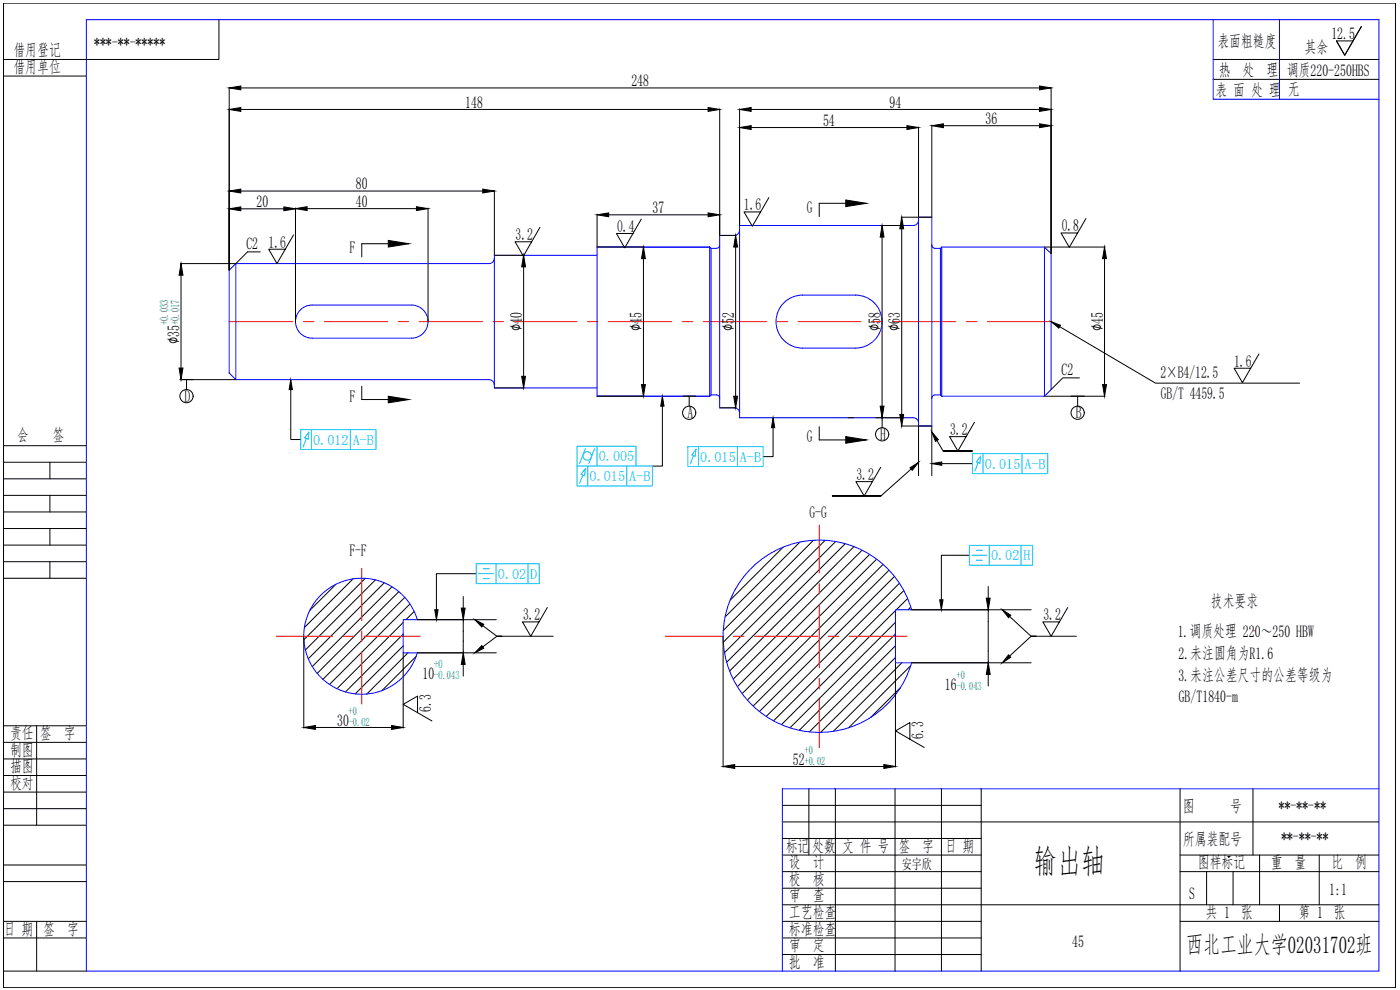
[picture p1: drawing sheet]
<svg xmlns="http://www.w3.org/2000/svg" width="420mm" height="297mm" viewBox="0 0 420 297" stroke-linecap="round" stroke-linejoin="round" font-family="sans-serif">
<g fill="none" stroke="#000" stroke-width=".3">
<path d="M1.1 .9h417.7v295.4h-417.7zM65.7 5.9v11.9h-64.6M364.1 17.8h49.7M408.6 8l-5 8.6-2.5-4.3h5M1.1 22.8h24.8M364.1 23.8h49.7M230.8 59.3l-5 8.6-2.5-4.3h5M88.1 70.5l-5 8.6-2.5-4.3h5M162 68.2l-4.9 8.6-2.5-4.3h4.9M192.5 65.7l-5 8.7-2.5-4.3h5M325.9 65.6l-5 8.6-2.5-4.3h5M377.8 106.2l-4.9 8.6-2.5-4.3h5"/>
<path d="M1.1 138.7h24.8M1.1 133.7h24.8M15 138.7v5M292.4 126.7l-4.9 8.6-2.5-4.3h5M1.1 153.6h24.8M1.1 158.6h24.8M1.1 143.7h24.8M1.1 148.6h24.8M15 148.6v5M15 158.6v5M264.3 140.2l-5 8.6-2.4-4.3h4.9M1.1 163.6h24.8"/>
<path d="M1.1 168.5h24.8M1.1 173.5h24.8M15 168.5v5M296.6 176v3.5M164.3 182.3l-5 8.6-2.5-4.3h5M217 191v39.2M268.7 198.9v31.3M273.6 183h23.2M273.6 198.9h23.2M296.6 183v15.9M320.4 182.3l-4.9 8.6-2.5-4.3h4.9M1.1 217.8h24.8"/>
<path d="M11 217.8v29.8M125.3 213.8v-4.9l-4.3 2.4 8.6 5M296.6 202.3v3.5M1.1 237.7h24.8M1.1 232.7h24.8M1.1 227.7h24.8M1.1 222.7h24.8M220.5 230h44.8M242.8 236.7v19.9M250.7 236.7v54.7M268.6 236.7v54.7M273.1 221.8v-5l-4.3 2.5 8.6 5"/>
<path d="M282.5 236.7v54.7M294.5 236.7v54.7M354.2 236.7v54.7M376 236.7v19.9M1.1 259.5h24.8M1.1 247.6h24.8M1.1 242.6h24.8M234.8 246.6h179M234.8 256.6h59.7M234.8 251.6h59.7M234.8 241.6h59.7M354.2 256.6h59.6"/>
<path d="M378 256.6v14.9M395.9 256.6v14.9M1.1 276.4h24.8M1.1 264.5h24.8M11 276.4v15M234.8 276.4h59.7M234.8 271.5h179M234.8 266.5h59.7M234.8 261.5h59.7M354.2 276.4h59.6M354.2 261.5h59.6M362.1 261.5v10"/>
<path d="M370.1 261.5v10M384 271.5v4.9M1.1 281.4h24.8M1.1 291.4h24.8M234.8 281.4h59.7M234.8 286.4h59.7"/>
</g>
<g fill="none" stroke="#00f" stroke-width=".3">
<path d="M25.9 5.9h387.9v285.5h-387.9zM364.1 5.9v23.9h49.7M384 5.9v23.9M148.4 77.5a1.59 1.59 0 0 1-1.6 1.6h-76M179.2 74.1h33.8v44.8h-33.8M179.2 74.1h33.8l.4 .4v44M179.2 76.6h-30.8v39.8h30.8M179.2 74.1v44.8M216 73.5a.99 .99 0 0 1-1 1h-1.6M220.4 70.6h-4.4v51.8h4.4a1.59 1.59 0 0 1 1.6 1.5M222 69a1.59 1.59 0 0 1-1.6 1.6M275.7 66.1a1.59 1.59 0 0 1-1.6 1.5l-52.1 .1v57.6h52.1a1.59 1.59 0 0 1 1.6 1.6"/>
<path d="M275.7 65.2h3.9v62.6h-3.9zM279.6 73.5a.99 .99 0 0 0 1 1h1.6M282.6 74.1l-.4 .4v44M282.6 74.1v44.8M282.6 74.1h30.9M313.5 74.1l2 2v40.8l-2 2zM68.8 81.1l2-2v34.8l-2-2zM89.8 93.3a5 5 0 0 1 3.9-1.8h29.8a5 5 0 0 1 5 5 5 5 0 0 1-5 5h-29.8a5 5 0 0 1-4.6-2.9 5 5 0 0 1 .7-5.3zM235.2 90.9a7.9 7.9 0 0 1 5.7-2.4h15.9a8 8 0 0 1 7.9 8 8 8 0 0 1-7.9 8l-15.9-.1a8 8 0 0 1-7.4-4.9 8 8 0 0 1 1.7-8.6zM70.8 113.9h76a1.59 1.59 0 0 1 1.6 1.6M213.4 118.5h1.6a.99 .99 0 0 1 1 1M213.4 118.5l-.4 .4h-33.8"/>
<path d="M282.6 118.9l-.4-.4h-1.6a.99 .99 0 0 0-1 1M282.6 118.9h30.9M96.4 178.4a17.4 17.4 0 0 1 28.8 7.5h-4.2v10h4.2a17.4 17.4 0 0 1-25.7 9.9 17.4 17.4 0 0 1-3.1-27.4zM226.1 169.9a28.8 28.8 0 0 1 47.5 13l-4.9 .1v15.9h4.9a28.8 28.8 0 0 1-42.8 16.6 28.8 28.8 0 0 1-4.7-45.6zM413.8 236.7h-179v54.7"/>
</g>
<path d="M368.7 257.1h.1M368.8 257.1h.1" fill="none" stroke="#000" stroke-width=".3"/>
<g fill="none" stroke="#f00" stroke-width=".3">
<path d="M68.8 96.5h19.1M91.1 96.5h3.1M97.4 96.5h18.9M119.5 96.5h3.1M125.8 96.5h19M147.9 96.5h3.2M154.2 96.5h19M176.3 96.5h3.2M182.7 96.5h18.9M204.7 96.5h3.2M211.1 96.5h18.9M233.2 96.5h3.1"/>
<path d="M239.5 96.5h18.9M261.6 96.5h3.2M267.9 96.5h19M290 96.5h3.2M296.3 96.5h19.2M245.9 157.5v14.5M108.6 170.6v15.6M245.9 175.1v3.2M82.9 190.9h16.9M103 190.9h3.1M108.6 189.3v3.2M108.6 195.6v15.6"/>
<path d="M109.3 190.9h16.8M199.7 190.9h17.3M220.2 190.9h3.1M226.5 190.9h18.9M245.9 181.4v19M248.6 190.9h3.1M254.9 190.9h17.3M376.3 189.4h.1M245.9 203.5v3.2M245.9 209.9v14.4"/>
</g>
<g fill="none" stroke="#000" stroke-width=".3">
<path d="M68.8 26.2v54.8M72.3 26.4h239.7M72.3 32.8h140.2M216 32.7v37.9M222 32.7v34.9M225.4 32.8h86.6M225.4 38.3h46.8M275.7 38.1v27M279.6 37.5v27.6M283.1 37.7h28.9M315.5 26.2v49.9M72.3 57.3h72.6"/>
<path d="M148.4 57.1v19.4M54.1 79.1h16.6M72.3 62.7h12.9M78.1 75.6h-3.8l-3.5 3.5M88.7 62.4v34M92.2 62.6h32.8M116.5 73.1h-7.9v4M128.5 62.4v34M148.4 76.6h8.9M179.2 64.3v9.8M179.3 74.1h14M182.7 64.5h29.8"/>
<path d="M193.1 77.6v37.8M216.1 70.6h4.8M220.8 74.1v44.8M253.8 61h-7.9v4M264.5 67.7h6.9M264.7 71.1v50.8M270.4 65.2h9.2M270.6 68.7v55.7M313.5 74.1h18.2M331.5 77.6v37.8M54.3 82.6v27.8M157.1 80.1v32.8"/>
<path d="M318 98l28.8 17h43.2M54 113.9h2v3M54.1 113.9h16.6M87.3 116.9v15h2.9M108.6 115.9v4h7.9M148.4 116.4h8.9M179.3 118.9h14M204.8 118.9h2v3M206.8 118.9h2M313.5 118.9h18.2M321.4 118.9h2v3M323.4 118.9h2"/>
<path d="M323.9 113.4h-4.9l-3.5 3.5M198.8 121.9v17.9h-3M216.1 122.4h4.8M232 128.3v8.7h-3M245.9 128v4h7.9M254.4 125.3h2M262.8 125.3h1.9v3M264.5 125.3h6.9M270.4 127.8h9.2M275.7 127.8v14.9M279.6 127.8v14.9M281.2 132.2l1.9 3.1h8.7h-8.7"/>
<path d="M282.6 139.1h9.2M273.4 140.7l-9 8.1h-14.6h14.6M100.8 175.3l-7.8 7.8M105.9 173.7l-14.5 14.6M109.6 173.5l-18.4 18.5M112.7 174l-21 21M115.3 174.9l-22.8 22.8M117.6 176.1l-23.9 23.9M119.7 177.5l-24.5 24.5M121.5 179.2l-24.6 24.6M139 179v3.5M142.9 172.1h-11.9v10.9"/>
<path d="M235 164.2l-15.9 15.9M240.1 162.7l-22.5 22.4M244.1 162.1l-27 27.1M247.6 162.1l-30.5 30.6M250.8 162.5l-33.4 33.3M253.7 163.1l-35.6 35.6M256.3 164l-37.3 37.3M258.7 165.1l-38.7 38.7M261 166.3l-39.7 39.7M263.1 167.8l-40.4 40.3M265 169.3l-40.7 40.8M266.8 171.1l-40.8 40.7"/>
<path d="M268.4 173l-40.5 40.5M269.9 175l-40 40M271.2 177.2l-39.1 39.1M272.4 179.6l-3.4 3.4M290.9 166.6h-8.4v13.4M91.2 191v27.5M121 186.8l-19.9 19.8M121 190.3l-17.3 17.3M121 193.8l-14.4 14.4M121 195.9v22.6M122.4 195.9l-12.3 12.3M123 181.2l-24.1 24.2"/>
<path d="M124.3 183.5l-2.5 2.4M124.9 196.9l-10.3 10.3M125.2 185.9h23.7M125.2 195.9h23.7M139 185.9v10M139 199.4v3.4M144.9 187.7l4.2 3.2h1.5h-1.5l-4.2 3.2M149.1 190.9h16.9M268.7 183.2l-34.2 34.2M268.7 186.7l-31.6 31.7M268.7 190.2l-28.8 28.9M268.7 193.8l-25.8 25.8"/>
<path d="M268.7 197.3l-22.4 22.5M270.7 198.9l-20.6 20.5M273.3 199.7l-18.6 18.7M273.3 182.1l-.8 .9M273.6 183h35.9M273.6 198.9h35.9M303 185l6.4 5.9h1.5h-1.5l-6.4 5.9M309.4 190.9h13.6M94.7 218.3h22.8M270.2 206.3l-8.9 9"/>
<circle cx="56" cy="118.9" r="1.98"/>
<circle cx="206.8" cy="123.9" r="1.98"/>
<circle cx="264.7" cy="130.3" r="1.98"/>
<circle cx="323.4" cy="123.8" r="1.98"/>
</g>
<g fill="#000" stroke="#000" stroke-width=".3">
<path d="M68.8 26.4l3.5-.6v1.2zM68.8 32.8l3.5-.5v1.1zM212.5 32.3l3.5 .5-3.5 .6zM222 32.8l3.4-.5v1.1zM222 38.3l3.4-.6v1.2zM272.2 37.7l3.5 .6-3.5 .6zM279.6 37.7l3.5-.6v1.2zM312 25.8l3.5 .6-3.5 .6zM312 37.1l3.5 .6-3.5 .6zM312 32.3l3.5 .5-3.5 .6zM68.8 57.3l3.5-.6v1.2zM144.9 56.7l3.5 .6-3.5 .6z"/>
<path d="M68.8 62.7l3.5-.6v1.1zM85.2 62.1l3.5 .6-3.5 .5zM88.7 62.6l3.5-.6v1.2zM116.5 72.1l6.2 1-6.2 1zM125 62l3.5 .6-3.5 .6zM179.2 64.5l3.5-.6v1.1zM193.1 74.1l.6 3.5h-1.2zM212.5 63.9l3.5 .6-3.5 .5zM220.8 70.6l.5 3.5h-1.1zM253.8 60l6.2 1-6.2 1zM264.7 67.7l.6 3.4h-1.1zM270.6 65.2l.6 3.5h-1.2z"/>
<path d="M331.5 74.1l.6 3.5h-1.2zM54.3 79.1l.6 3.5h-1.2zM157.1 76.6l.6 3.5h-1.1zM315.5 96.5l2.8 1.1-.5 .8zM53.7 110.4h1.2l-.6 3.5zM87.3 113.9l.5 3h-1zM116.5 118.9l6.2 1-6.2 1zM156.6 112.9h1.1l-.6 3.5zM192.5 115.4h1.2l-.6 3.5zM220.2 118.9h1.1l-.5 3.5zM330.9 115.4h1.2l-.6 3.5zM198.8 118.9l.5 3h-1z"/>
<path d="M232 125.3l.5 3h-1zM253.8 131l6.2 1-6.2 1zM264.2 121.9h1.1l-.6 3.4zM270 124.4h1.2l-.6 3.4zM279.6 129.6l2 2.3-.9 .5zM279.6 139.1l3-.5v1zM273.1 140.4l2.6-1.7-1.9 2.4zM282 180h1l-.5 3zM130.5 183h1l-.5 2.9zM138.4 182.5h1.2l-.6 3.4zM139 195.9l.6 3.5h-1.2zM142.5 185.9l2.7 1.4-.6 .8z"/>
<path d="M144.6 193.7l.6 .8-2.7 1.4zM300.8 183l2.5 1.6-.6 .7zM302.7 196.5l.6 .7-2.5 1.7zM91.2 218.3l3.5-.6v1.2zM117.5 217.7l3.5 .6-3.5 .6z"/>
</g>
<path d="M296 179.5h1.2l-.6 3.5zM296.6 198.9l.6 3.4h-1.2zM217 230l3.5-.6v1.2zM265.3 229.4l3.4 .6-3.4 .6z" fill="#000" stroke="#000" stroke-width=".3"/>
<g fill="none" stroke="#00bfff" stroke-width=".3">
<path d="M90.2 128.9h22.6v6h-22.6zM92 131.6l-1 2.5M92.7 129.7l-.2 2.1-1.1-.4zM93.4 128.9v6M105.1 128.9v6M173.2 139.8h22.6v6h-22.6v-11.9h17.7v5.9M175.7 134.7l-1.7 4.4M176.4 139.8v6M178.4 134.7l-1.7 4.4M179.2 133.9v5.9M188.1 139.8v6M206.4 134h22.6v6h-22.6z"/>
<path d="M208.1 136.7l-.9 2.5M208.9 134.8l-.2 2.1-1.1-.4zM209.6 134v6M221.3 134v6M291.8 136.1h22.6v6h-22.6zM293.5 138.8l-.9 2.5M294.3 136.9l-.2 2.1-1.1-.4zM295 136.1v6M306.7 136.1v6M174.9 142.5l-.9 2.6M175.7 140.6l-.3 2.1-1-.4zM142.9 169.1h18.9v6h-18.9z"/>
<path d="M143.7 172.1h4.4M145 170.6h1.8M145 173.6h1.8M148.9 169.1v6M158.5 169.1v6M290.9 163.6h19v6h-19zM291.7 166.6h4.4M293 165.1h1.8M293 168.1h1.8M296.9 163.6v6M306.4 163.6v6"/>
<circle cx="176.2" cy="136.8" r="1.28"/>
</g>
<text font-size="10.2" x="310.2" y="261.8">输出轴</text>
<text font-size="7.3" x="356" y="286">西北工业大学02031702班</text>
<g font-size="5.4">
<text x="156.6" y="99.4" transform="rotate(-90 156.6 99.4)">∅40</text>
<text x="192.6" y="99.4" transform="rotate(-90 192.6 99.4)">∅45</text>
<text x="220.2" y="99.4" transform="rotate(-90 220.2 99.4)">∅52</text>
<text x="264.2" y="99.4" transform="rotate(-90 264.2 99.4)">∅58</text>
<text x="270.1" y="99.4" transform="rotate(-90 270.1 99.4)">∅63</text>
<text x="330.9" y="99.4" transform="rotate(-90 330.9 99.4)">∅45</text>
<text x="53.8" y="103.2" transform="rotate(-90 53.8 103.2)">∅35</text>
</g>
<g font-size="5.1">
<text x="49.6" y="10.9" transform="rotate(180 49.6 10.9)">*****-**-***</text>
<text x="399.6" y="11.7">12.5</text>
<text x="4" y="16.8">借用登记</text>
<text x="365.3" y="14.1">表面粗糙度</text>
<text x="391.5" y="15.9">其余</text>
<text x="4" y="21.8">借用单位</text>
<text x="365.8" y="22.8">热 处 理</text>
<text x="386.2" y="22.8">调质220-250HBS</text>
<text x="189.5" y="25.8">248</text>
<text x="364.8" y="28.8">表 面 处 理</text>
<text x="386.5" y="28.4">无</text>
<text x="139.6" y="32.3">148</text>
<text x="266.9" y="32.3">94</text>
<text x="247" y="37.7">54</text>
<text x="295.8" y="37.2">36</text>
<text x="106.8" y="56.8">80</text>
<text x="77" y="62.1">20</text>
<text x="106.8" y="62.1">40</text>
<text x="195.8" y="63.9">37</text>
<text x="73.9" y="74.8">C2</text>
<text x="318.6" y="112.6">C2</text>
<text x="5" y="132.2">会</text>
<text x="15.7" y="132.2">签</text>
<text x="363.4" y="182">技术要求</text>
<text x="353.4" y="191.2">1.调质处理 220～250 HBW</text>
<text x="353.7" y="197.8">2.未注圆角为R1.6</text>
<text x="126.8" y="203.7">10</text>
<text x="283.6" y="207">16</text>
<text x="353.6" y="204.3">3.未注公差尺寸的公差等级为</text>
<text x="129.3" y="213.7" transform="rotate(-90 129.3 213.7)">6.3</text>
<text x="353.7" y="210.5">GB/T1840-m</text>
<text x="3" y="221.7">责任</text>
<text x="12" y="221.7">签 字</text>
<text x="101.2" y="217.7">30</text>
<text x="277" y="221.7" transform="rotate(-90 277 221.7)">6.3</text>
<text x="3" y="226.7">制图</text>
<text x="3" y="231.7">描图</text>
<text x="238" y="229.4">52</text>
<text x="3" y="236.7">校对</text>
<text x="355" y="243.6">图</text>
<text x="369.2" y="243.6">号</text>
<text x="383.7" y="243.3">**-**-**</text>
<text x="235.8" y="255.6">标记</text>
<text x="243.7" y="255.6">处数</text>
<text x="252.7" y="255.6">文 件 号</text>
<text x="269.6" y="255.6">签 字</text>
<text x="283.5" y="255.6">日 期</text>
<text x="355" y="253.5">所属装配号</text>
<text x="384.5" y="252.7">**-**-**</text>
<text x="236.8" y="260.5">设 计</text>
<text x="359.5" y="260.5">图样标记</text>
<text x="381.4" y="260.5">重 量</text>
<text x="399.6" y="260.5">比 例</text>
<text x="236.8" y="265.5">校 核</text>
<text x="356.9" y="269.7">S</text>
<text x="398.9" y="268.5">1:1</text>
<text x="236.8" y="275.5">工艺检查</text>
<text x="236.8" y="270.5">审 查</text>
<text x="361.8" y="275.5">共 1 张</text>
<text x="389.7" y="275.5">第 1 张</text>
<text x="1.1" y="280.4">日 期</text>
<text x="13" y="280.4">签 字</text>
<text x="236.8" y="280.4">标准检查</text>
<text x="236.8" y="285.4">审 定</text>
<text x="321.8" y="284.1">45</text>
<text x="236.8" y="290.4">批 准</text>
</g>
<g font-size="5">
<text x="223.3" y="63.1">1.6</text>
<text x="242.1" y="63.8">G</text>
<text x="185.2" y="69.5">0.4</text>
<text x="318.6" y="69.4">0.8</text>
<text x="80.6" y="74.3">1.6</text>
<text x="104.8" y="75.9">F</text>
<text x="154.8" y="72">3.2</text>
<text x="348.3" y="113.5">2×B4/12.5</text>
<text x="370.4" y="110">1.6</text>
<text x="348.4" y="119.7">GB/T 4459.5</text>
<text x="55.4" y="120.6">D</text>
<text x="104.8" y="120.6">F</text>
<text x="206.3" y="125.5">A</text>
<text x="322.8" y="125.5">B</text>
<text x="285.2" y="130.5">3.2</text>
<text x="242.1" y="132.7">G</text>
<text x="264.2" y="132">H</text>
<text x="257" y="144">3.2</text>
<text x="242.9" y="155.4">G-G</text>
<text x="104.8" y="166.9">F-F</text>
<text x="157" y="186.1">3.2</text>
<text x="313.2" y="186.1">3.2</text>
</g>
<g font-size="4.3" fill="#00bfff">
<text x="94" y="133.4">0.012</text>
<text x="105.8" y="133.4">A-B</text>
<text x="179.7" y="138.4">0.005</text>
<text x="210.2" y="138.5">0.015</text>
<text x="222" y="138.5">A-B</text>
<text x="295.6" y="140.6">0.015</text>
<text x="307.4" y="140.6">A-B</text>
<text x="176.9" y="144.3">0.015</text>
<text x="188.8" y="144.3">A-B</text>
<text x="149.4" y="173.6">0.02</text>
<text x="159.1" y="173.6">D</text>
<text x="297.4" y="168.1">0.02</text>
<text x="307.1" y="168.1">H</text>
</g>
<text font-size="4.3" x="270.6" y="260.8">安宇欣</text>
<g font-size="3.6" fill="#0d0">
<text x="50.5" y="97.5" transform="rotate(-90 50.5 97.5)">+0.033</text>
<text x="53.8" y="97.5" transform="rotate(-90 53.8 97.5)">+0.017</text>
<text x="130.3" y="200.4">+0</text>
<text x="130.3" y="203.7">-0.043</text>
<text x="287" y="203.7">+0</text>
<text x="287.1" y="207">-0.043</text>
<text x="104.6" y="214.4">+0</text>
<text x="104.7" y="217.7">-0.02</text>
<text x="241.4" y="226.1">+0</text>
<text x="241.4" y="229.4">+0.02</text>
</g>
<text font-size=".3" fill="#00f" x="268.6" y="256.8">安宇欣</text>
</svg>
